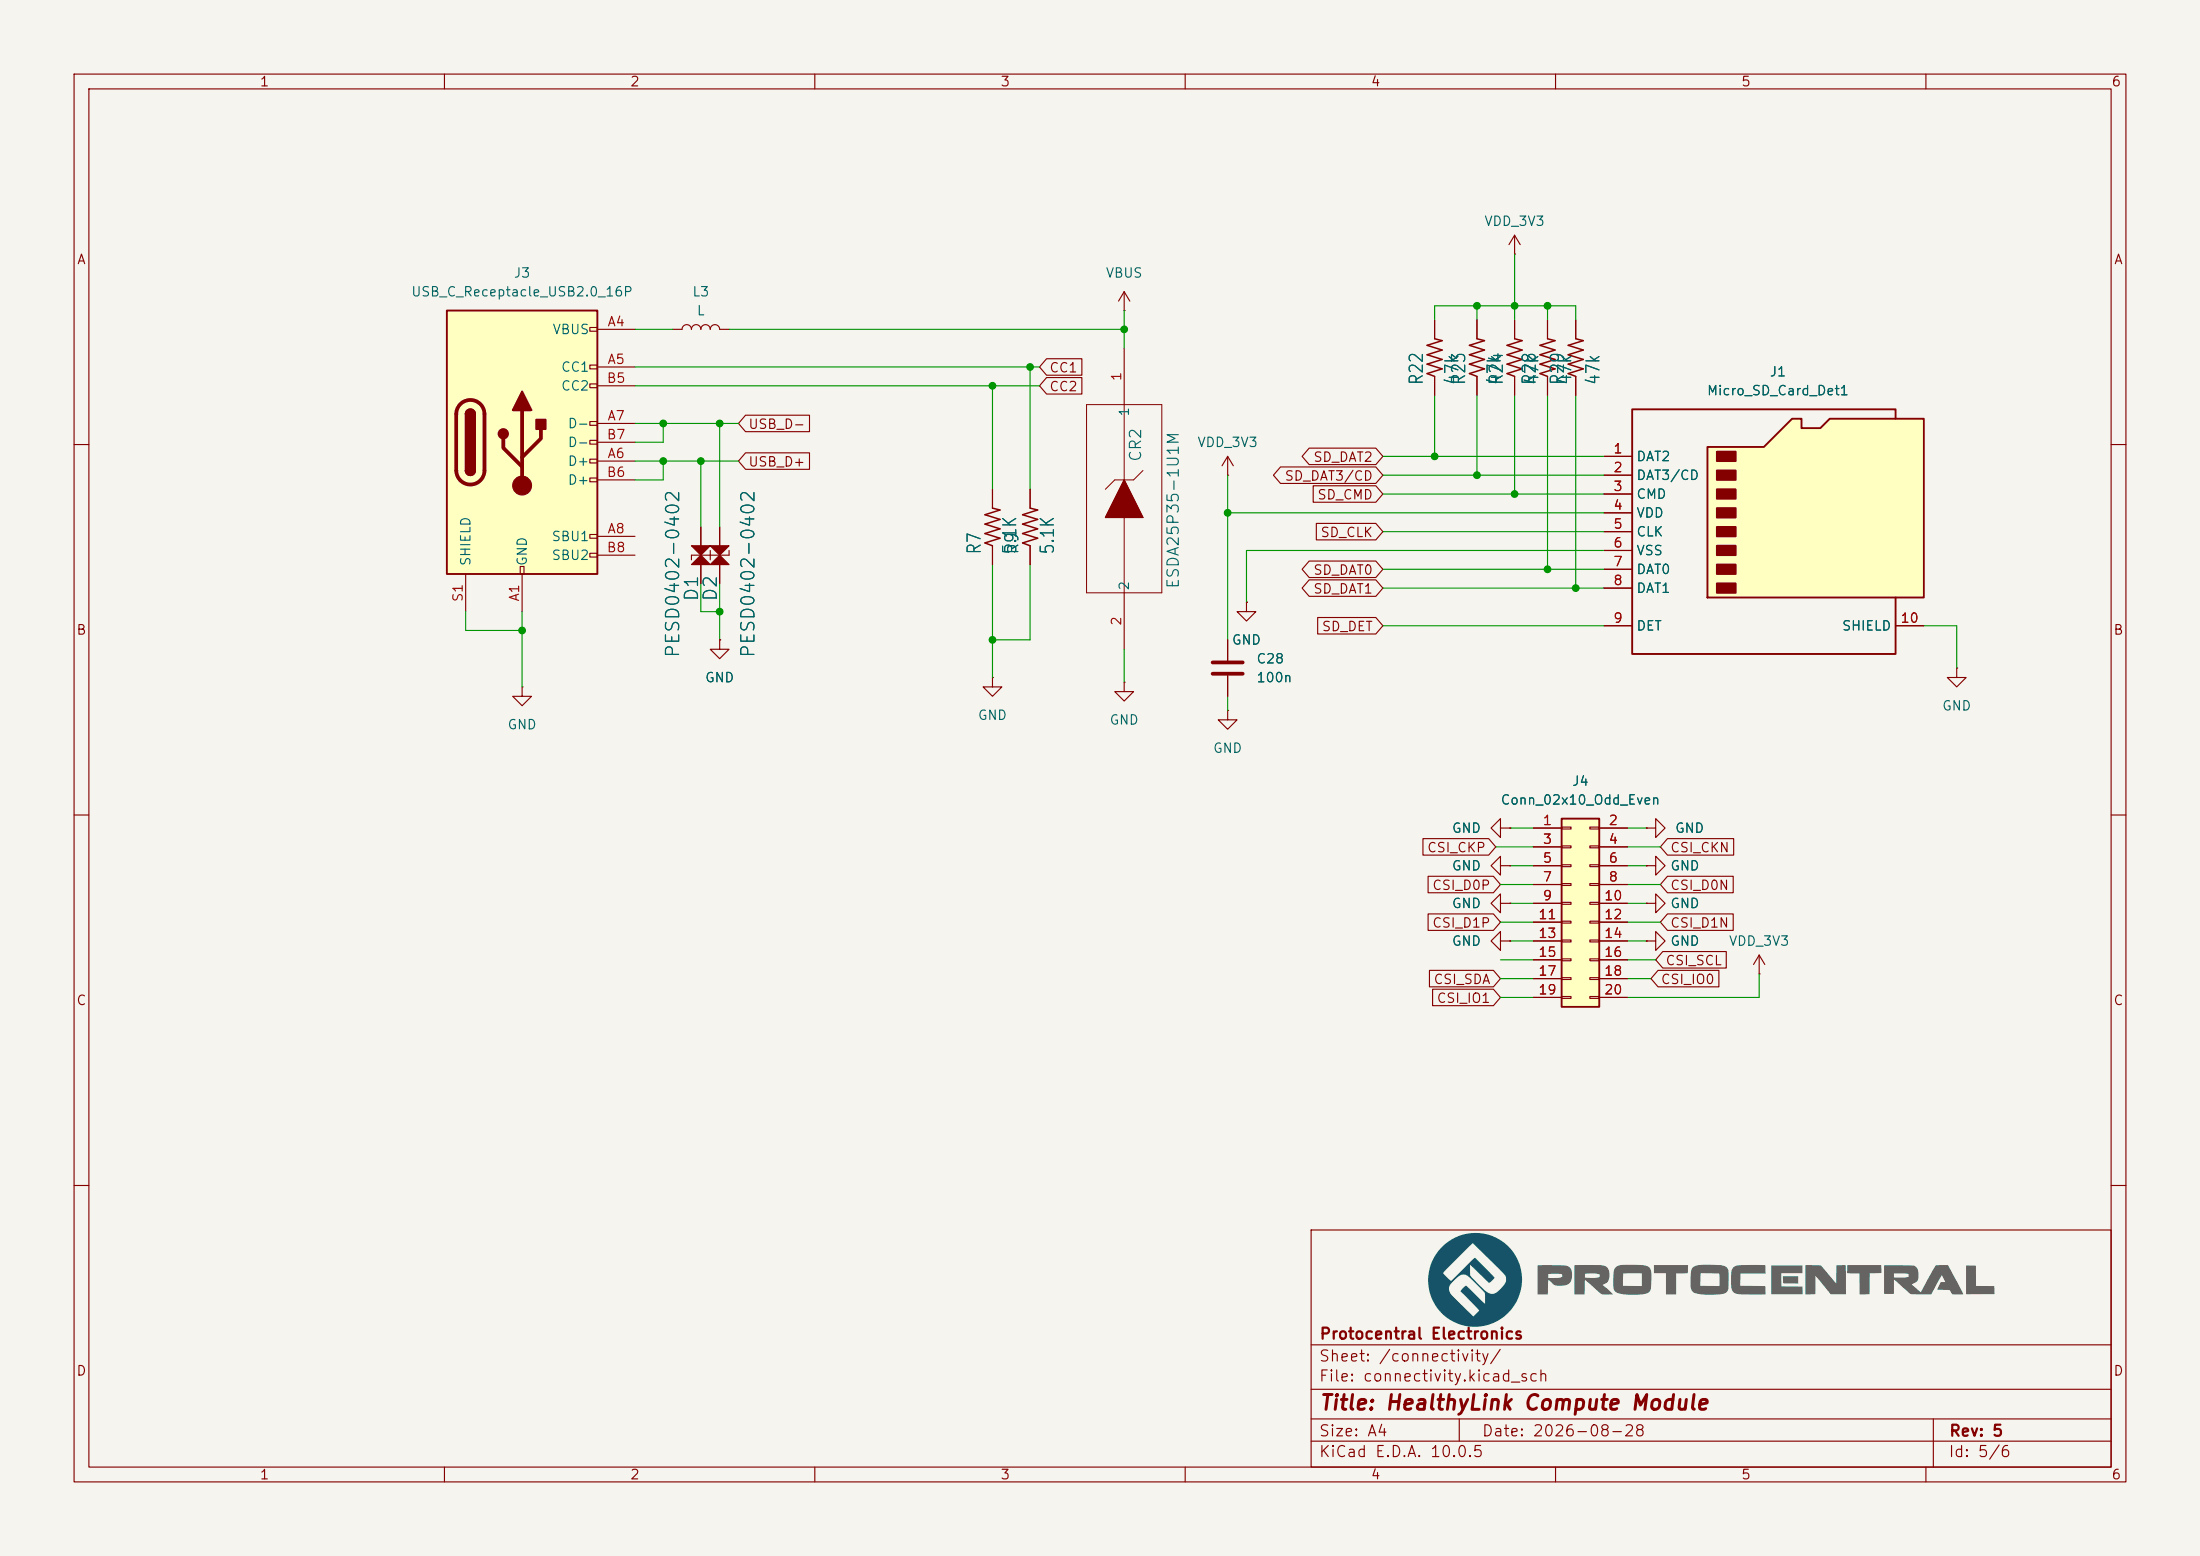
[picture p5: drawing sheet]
<svg xmlns="http://www.w3.org/2000/svg" width="297mm" height="210mm" viewBox="0 0 297 210" stroke-linecap="round" stroke-linejoin="round" font-family="sans-serif">
<path d="M0 0h297v210h-297z" fill="#f5f4ef" stroke="#f5f4ef" stroke-width=".14"/>
<g fill="none" stroke="#840000" stroke-width=".15">
<path d="M10 10h277v190h-277zM12 12h273v186h-273zM60 10v2M110 10v2M160 10v2M210 10v2M260 10v2M10 60h2M285 60h2M10 110h2M285 110h2M10 160h2"/>
<path d="M177 166h108v32h-108zM285 160h2M60 198v2M110 198v2M160 198v2M177 194.5h108M177 191.5h108M177 187.5h108M177 181.5h108M197 191.5v3M210 198v2M260 198v2"/>
<path d="M261 191.5v6.5"/>
</g>
<path d="M230.5 60.3h7.6l3.8-3.8h1.3v1.3h2.5l1.3-1.3h12.7v24.1h-29.2z" fill="#ffffc2"/>
<path d="M255.9 56.5v-1.3h-35.6v33.1h35.6v-7.7M230.5 60.3h7.6l3.8-3.8h1.3v1.3h2.5l1.3-1.3h12.7v24.1h-29.2z" fill="none" stroke="#840000" stroke-width=".25"/>
<g fill="#840000" stroke="#840000" stroke-width=".25">
<path d="M231.8 61h2.5v1.2h-2.5z"/>
<path d="M231.8 63.5h2.5v1.3h-2.5z"/>
<path d="M231.8 66h2.5v1.3h-2.5z"/>
<path d="M231.8 68.6h2.5v1.3h-2.5z"/>
<path d="M231.8 71.1h2.5v1.3h-2.5z"/>
<path d="M231.8 73.7h2.5v1.2h-2.5z"/>
<path d="M231.8 76.2h2.5v1.3h-2.5z"/>
<path d="M231.8 78.7h2.5v1.3h-2.5z"/>
</g>
<g fill="none" stroke="#840000" stroke-width=".15">
<path d="M216.5 61.6h3.8M216.5 64.1h3.8M216.5 66.7h3.8M216.5 69.2h3.8M216.5 71.8h3.8M216.5 74.3h3.8M216.5 76.8h3.8M216.5 79.4h3.8M216.5 84.5h3.8M255.9 84.5h3.8M202.6 116.8v-1.2l-1.3 1.2 1.3 1.3v-1.3h1.2M203.8 116.8h.1"/>
<path d="M222.2 116.8h1.3v-1.2l1.3 1.2-1.3 1.3v-1.3M222.2 116.8h.1"/>
</g>
<path d="M194.6 168.4a6.3 6.3 0 0 1 8.4-.6 6.3 6.3 0 0 1 1.5 8.3 6.3 6.3 0 0 1-8.1 2.4 6.2 6.2 0 0 1-3.5-4.5h2.7a3.5 3.5 0 0 0 1.4 1.8l1.9 1.9 .8-.8-2.5-2.6 .2-.4a.52 .52 0 0 1 .6-.3l2.5 2.3a2.67 2.67 0 0 0-.2-1.5l-1.7-1.8a1.17 1.17 0 0 0-1.9-.1l-.2 .2a1.73 1.73 0 0 0-.9 1.3h-2.7l-.1-1.2 .1-1h1.9l1.1 1.1 3.2-3.2 2.4 2.4a.35 .35 0 0 1 .2 .4l-.7 .7-2.5-2.5v1.2a.79 .79 0 0 0 .5 .8l1.3 1.3a1.32 1.32 0 0 0 2.2 0l.2-.2a1.3 1.3 0 0 0 .5-1.7l-4.4-4.3-4 4h-1.9a6.2 6.2 0 0 1 1.7-3.4z" fill="#165369"/>
<g fill="#656463">
<path d="M207.6 170.8h.8a13.8 13.8 0 0 1 3.3 .1 1.63 1.63 0 0 1-.1 2.5 1.95 1.95 0 0 1-2.4-.5l-.2-.2-.1 2h-1.3v-2.2h2.9a.36 .36 0 0 0 .4-.5l-1.8-.1-.1 .1v.5h-1.4z"/>
<path d="M212.5 170.8l.8-.1a15 15 0 0 1 3.5 .2 1.52 1.52 0 0 1-.1 2.3l-.4 .2 1.5 1.3h-.9a1.32 1.32 0 0 1-1.4-.6l-1.5-1.4-.1 2h-1.4v-2.3l2.6 .1a1.1 1.1 0 0 0 .9-.2v-.1a.45 .45 0 0 0-.6-.3h-1.4v.5h-1.5z"/>
<path d="M218.2 171a3.7 3.7 0 0 1 2.2-.3h.7a2.3 2.3 0 0 1 1.7 .5 6.4 6.4 0 0 1-.1 3.1 3.2 3.2 0 0 1-2.3 .5l-.7-.1a2.15 2.15 0 0 1-1.8-.6l-.1-.6 3.9 .1v-1.7h-2.5l-.1 1.6h-1.3v-1.5a1.25 1.25 0 0 1 .4-1z"/>
<path d="M223.3 170.7h4.6l-.1 1.1-1.5 .1v2.8h-1.4v-2.9h-1.6z"/>
<path d="M228.5 171.1a3.3 3.3 0 0 1 2.2-.4h1.3a1.16 1.16 0 0 1 1.3 .8l.1 .3a5.4 5.4 0 0 1-.3 2.5 4.3 4.3 0 0 1-2.6 .4h-.7a1.47 1.47 0 0 1-1.5-.8l-.1-.4 3.9 .1v-1.7l-2.5-.1-.1 1.7h-1.3l.1-1.7z"/>
<path d="M234.1 171a4.4 4.4 0 0 1 2.2-.3l2 .1 .1 1.1h-3.4l-.1 1.6 3.4 .1 .1 1.1h-.7a13.8 13.8 0 0 1-3.5-.2 1.46 1.46 0 0 1-.5-1.5v-1.1a1.22 1.22 0 0 1 .4-.9z"/>
<path d="M240.7 172.3h2.1v.9h-.3a4 4 0 0 1-1.8-.1z"/>
<path d="M239.1 170.8h4.2v1h-2.8v1.8h2.8l.1 1.1h-4.3z"/>
<path d="M243.7 170.8h1.7a.53 .53 0 0 1 .7 .3l1.8 2.1v-2.4h1.3v3.9h-2l-2.1-2.5v2.5h-1.4z"/>
<path d="M249.4 170.8l4.6-.1v1.1l-1.6 .1v2.8h-1.3l-.1-2.8-1.6-.1z"/>
<path d="M254.4 170.8h3.4a.98 .98 0 0 1 1.2 1.2 1.15 1.15 0 0 1-.9 1.4l1.2 1 2-3.6 1.7-.1 2 4h-1.5l-.2-.4a.34 .34 0 0 0-.4-.2h-1.4l.5-1 .6-.1-.4-.9-1.5 2.6h-2.7l-2.3-2v1.9h-1.3v-2.7h1.3v.5h1.4a.4 .4 0 0 0 .4 0 .4 .4 0 0 0 .2-.4l-.8-.1h-2.5z"/>
<path d="M265.4 170.8h1.4v2.8h2.4l.1 1.1h-3.9z"/>
</g>
<path d="M60.3 41.9h20.3v35.6h-20.3z" fill="#ffffc2"/>
<g fill="none" stroke="#840000" stroke-width=".15">
<path d="M204.5 34.3h.1M204.5 31.8l-.8 1.2M204.5 31.8l.7 1.2M204.5 31.8v2.5M79.6 44.2h1v.5h-1zM79.6 49.3h1v.5h-1zM79.6 51.8h1v.5h-1zM79.6 56.9h1v.5h-1zM79.6 59.4h1v.5h-1zM80.6 44.5h5.1M80.6 49.5h5.1M80.6 57.2h5.1"/>
<path d="M80.6 52.1h5.1M80.6 59.7h5.1M90.8 44.5h1.3a.64 .64 0 0 1 .6-.7 .64 .64 0 0 1 .6 .7 .64 .64 0 0 1 .7-.7 .64 .64 0 0 1 .6 .7 .64 .64 0 0 1 .6-.7 .64 .64 0 0 1 .7 .7 .64 .64 0 0 1 .6-.7 .64 .64 0 0 1 .7 .7h1.2M151.8 47v7.6M193.7 43.2v2.5M193.7 50.8v2.5M199.4 43.2v2.5M199.4 50.8v2.5M204.5 43.2v2.5M204.5 50.8v2.5M212.7 43.2v2.5M212.7 50.8v2.5"/>
<path d="M62.9 77.5v5.1M70.2 76.5h.5v1h-.5zM70.5 77.5v5.1M79.6 62h1v.5h-1zM79.6 64.5h1v.5h-1zM79.6 72.1h1v.5h-1zM79.6 74.7h1v.5h-1zM80.6 62.2h5.1M80.6 72.4h5.1M80.6 64.8h5.1M80.6 74.9h5.1M94.6 71.1v2.6"/>
<path d="M94.6 76.2v2.5M95.9 74.3v1.3M97.2 71.1v2.6M97.2 76.2v2.5M98.4 74.3v.6h-5.1v.7M134 66v2.6M134 73.7v2.5M139.1 66v2.6M139.1 73.7v2.5M70.5 92.7v1.3h1.3l-1.3 1.3-1.3-1.3h1.3M70.5 92.7h.1M97.2 86.4v1.2h1.2l-1.2 1.3-1.3-1.3h1.3"/>
<path d="M97.2 86.4h.1M151.8 80v7.6M165.7 95.9v1.3h1.3l-1.3 1.2-1.2-1.2h1.2M165.7 95.9h.1M165.7 86.4v2.8M165.7 91.2v2.8M168.3 81.3v1.3h1.2l-1.2 1.2-1.3-1.2h1.3M168.3 81.3h.1M264.2 90.2v1.2h1.2l-1.2 1.3-1.3-1.3h1.3M264.2 90.2h.1M222.2 121.9h1.3v-1.2l1.3 1.2-1.3 1.3v-1.3M222.2 121.9h.1"/>
<path d="M222.2 127h1.3v-1.3l1.3 1.3-1.3 1.3v-1.3M222.2 127h.1M237.5 131.4h.1M237.5 128.9l-.8 1.3M237.5 128.9l.8 1.3M237.5 128.9v2.5"/>
</g>
<path d="M60.3 41.9h20.3v35.6h-20.3zM62.9 55.9a.64 .64 0 0 1 .6-.7 .64 .64 0 0 1 .6 .7M62.9 63.5a.64 .64 0 0 0 .6 .6 .64 .64 0 0 0 .6-.6" fill="none" stroke="#840000" stroke-width=".25"/>
<path d="M62.1 54.5a1.9 1.9 0 0 1 2.1-.4 1.9 1.9 0 0 1 1.2 1.8v7.6a1.91 1.91 0 0 1-1.9 1.9 1.91 1.91 0 0 1-1.9-1.9v-7.6a1.9 1.9 0 0 1 .5-1.4zM67.9 59.2v1.3l2.6 2.5M70.5 55.4v10.1M73 57.9v1.3l-2.5 2.5M163.7 90.9h4.1M163.7 89.4h4.1" fill="none" stroke="#840000" stroke-width=".51"/>
<g fill="#840000" stroke="#840000" stroke-width=".25">
<path d="M62.9 55.9h1.2v7.6h-1.2z"/>
<path d="M63 55.4a.64 .64 0 0 1 .7-.1 .64 .64 0 0 1 .4 .6h-1.2z"/>
<path d="M62.9 63.5h1.2a.64 .64 0 0 1-.6 .6 .64 .64 0 0 1-.6-.6z"/>
<path d="M70.5 52.8l1.3 2.6h-2.6z"/>
<path d="M72.4 56.6h1.3v1.3h-1.3z"/>
<circle cx="67.9" cy="58.5" r=".63"/>
</g>
<g fill="#840000" stroke="#840000" stroke-width=".15">
<path d="M93.3 76.2l1.3-1.3 1.3 1.3z"/>
<path d="M93.3 73.7h2.6l-1.3 1.2z"/>
<path d="M95.9 76.2l1.3-1.3 1.2 1.3z"/>
<path d="M95.9 73.7h2.5l-1.2 1.2z"/>
<path d="M151.8 64.8l2.5 5.1h-5.1z"/>
<circle cx="70.5" cy="65.5" r="1.27"/>
</g>
<path d="M193.7 45.7l1 .3-2 .6 2 .6-2 .7 2 .6-2 .6 2 .7-2 .6 1 .4M199.4 45.7l1 .3-2 .6 2 .6-2 .7 2 .6-2 .6 2 .7-2 .6 1 .4M204.5 45.7l1 .3-2 .6 2 .6-2 .7 2 .6-2 .6 2 .7-2 .6 1 .4M212.7 45.7l1 .3-2 .6 2 .6-2 .7 2 .6-2 .6 2 .7-2 .6 1 .4M134 68.6l1 .2-2 .7 2 .6-2 .6 2 .7-2 .6 2 .6-2 .7 1 .4M139.1 68.6l1 .2-2.1 .7 2.1 .6-2.1 .6 2.1 .7-2.1 .6 2.1 .6-2.1 .7 1.1 .4" fill="none" stroke="#840000" stroke-width=".2"/>
<path d="M146.7 54.6h10.1v25.4h-10.1zM151.8 54.6v25.4M151.8 64.8l2.5 5.1h-5.1zM154.3 63.5l-1.3 1.3h-2.5l-1.3 1.2" fill="none" stroke="#840000" stroke-width=".14"/>
<path d="M210.8 110.5h5.1v25.4h-5.1z" fill="#ffffc2"/>
<path d="M210.8 110.5h5.1v25.4h-5.1z" fill="none" stroke="#840000" stroke-width=".25"/>
<g fill="none" stroke="#840000" stroke-width=".15">
<path d="M151.8 39.4l-.8 1.2M151.8 39.4l.7 1.2M151.8 39.4v2.5M100.6 56h8.7v2.3h-8.7l-.9-1.1zM141.3 51h4.8v2.2h-4.8l-1-1.1zM141.3 48.4h4.8v2.2h-4.8l-1-1.1zM151.8 41.9h.1M193.7 43.2v2.5M193.7 50.8v2.5M199.4 43.2v2.5M199.4 50.8v2.5M204.5 43.2v2.5"/>
<path d="M204.5 50.8v2.5M208.9 43.2v2.5M208.9 50.8v2.5M212.7 43.2v2.5M212.7 50.8v2.5M94.6 71.1v2.6M94.6 76.2v2.5M97.2 71.1v2.6M97.2 76.2v2.5M100.6 61.1h8.7v2.2h-8.7l-.9-1.1zM134 66v2.6M134 73.7v2.5"/>
<path d="M139.1 66v2.6M139.1 73.7v2.5M165.7 64.1h.1M165.7 61.6l-.7 1.3M165.7 61.6l.8 1.3M165.7 61.6v2.5M172.9 63h12.8l1 1.1-1 1.1h-12.8l-1-1.1zM176.7 60.5h9l1 1.1-1 1.1h-9l-.9-1.1zM176.7 75.7h9l1 1.1-1 1.1h-9l-.9-1.1zM176.7 78.3h9l1 1.1-1 1.1h-9l-.9-1.1zM177.3 65.6h8.4l1 1.1-1 1.1h-8.4zM177.7 70.6h8l1 1.2-1 1.1h-8z"/>
<path d="M216.5 61.6h3.8M216.5 64.1h3.8M216.5 66.7h3.8M216.5 69.2h3.8M216.5 71.8h3.8M216.5 74.3h3.8M216.5 76.8h3.8M216.5 79.4h3.8M97.2 86.4h.1M134 91.4v1.3h1.3l-1.3 1.3-1.3-1.3h1.3M134 91.4h.1M151.8 92.1v1.2h1.2l-1.2 1.3-1.3-1.3h1.3"/>
<path d="M151.8 92.1h.1M165.7 86.4v2.8M165.7 91.2v2.8M168.3 81.3h.1M177.9 83.3h7.8l1 1.2-1 1.1h-7.8zM216.5 84.5h3.8M255.9 84.5h3.8M192.1 113.2h8.9l.9 1.1-.9 1.1h-8.9zM192.8 118.3h8.8l1 1.1-1 1.1h-8.8zM202.6 111.8v-1.3l-1.3 1.3 1.3 1.2v-1.2h1.2M203.8 111.8h.1M203.8 116.8h.1"/>
<path d="M207 111.8h3.8M207 114.3h3.8M207 116.8h3.8M207 119.4h3.8M210.8 111.6h1.3v.3h-1.3zM210.8 114.2h1.3v.2h-1.3zM210.8 116.7h1.3v.3h-1.3zM210.8 119.3h1.3v.2h-1.3zM214.6 111.6h1.3v.3h-1.3zM214.6 114.2h1.3v.2h-1.3zM214.6 116.7h1.3v.3h-1.3zM214.6 119.3h1.3v.2h-1.3z"/>
<path d="M215.9 111.8h3.8M215.9 114.3h3.8M215.9 116.8h3.8M215.9 119.4h3.8M222.2 111.8h1.3v-1.3l1.3 1.3-1.3 1.2v-1.2M222.2 111.8h.1M222.2 116.8h.1M225.1 113.2h8.9v2.2h-8.9l-.9-1.1zM225.1 118.3h8.9v2.2h-8.9l-.9-1.1zM192.8 123.3h8.8l1 1.2-1 1.1h-8.8zM193 131h8.6l1 1.1-1 1.1h-8.6zM193.4 133.5h8.2l1 1.1-1 1.1h-8.2z"/>
<path d="M202.6 127v-1.3l-1.3 1.3 1.3 1.3v-1.3h1.2M202.6 121.9v-1.2l-1.3 1.2 1.3 1.3v-1.3h1.2M203.8 127h.1M203.8 121.9h.1M207 121.9h3.8M207 124.5h3.8M207 127h3.8M207 129.5h3.8M207 132.1h3.8M207 134.6h3.8M210.8 121.8h1.3v.2h-1.3zM210.8 124.3h1.3v.3h-1.3z"/>
<path d="M210.8 126.9h1.3v.2h-1.3zM210.8 129.4h1.3v.3h-1.3zM210.8 132h1.3v.2h-1.3zM210.8 134.5h1.3v.2h-1.3zM214.6 121.8h1.3v.2h-1.3zM214.6 124.3h1.3v.3h-1.3zM214.6 126.9h1.3v.2h-1.3zM214.6 129.4h1.3v.3h-1.3zM214.6 132h1.3v.2h-1.3zM214.6 134.5h1.3v.2h-1.3zM215.9 121.9h3.8M215.9 124.5h3.8"/>
<path d="M215.9 127h3.8M215.9 129.5h3.8M215.9 132.1h3.8M215.9 134.6h3.8M222.2 127h.1M222.2 121.9h.1M223.8 131h8.3v2.2h-8.3l-.9-1.1zM224.5 128.4h8.5v2.3h-8.5l-1-1.2zM225.1 123.3h8.9v2.3h-8.9l-.9-1.1z"/>
</g>
<path d="M208.9 45.7l1 .3-2 .6 2 .6-2 .7 2 .6-2 .6 2 .7-2 .6 1 .4" fill="none" stroke="#840000" stroke-width=".2"/>
<g fill="none" stroke="#009600" stroke-width=".15">
<path d="M204.5 34.3v8.9M85.7 49.5h54.6M85.7 52.1h54.6M85.7 57.2h14M85.7 44.5h5.1M89.5 57.2v2.5h-3.8M97.2 57.2v13.9M98.4 44.5h53.4M134 52.1v13.9M139.1 49.5v16.5M151.8 41.9v5.1M193.7 43.2v-1.9h19v1.9"/>
<path d="M193.7 53.3v8.3M199.4 41.3v1.9M199.4 53.3v10.8M204.5 53.3v13.4M208.9 41.3v1.9M208.9 53.3v23.5M212.7 53.3v26.1M85.7 62.2h14M89.5 62.2v2.6h-3.8M94.6 62.2v8.9M94.6 78.7v3.9h2.6M97.2 78.7v7.7"/>
<path d="M134 76.2v15.2M139.1 76.2v10.2h-5.1M165.7 64.1v22.3M165.7 69.2h50.8M186.7 61.6h29.8M186.7 64.1h29.8M186.7 76.8h29.8M186.7 71.8h29.8M186.7 79.4h29.8M186.7 66.7h29.8M216.5 74.3h-48.2v7M62.9 82.6v2.5h7.6"/>
<path d="M70.5 82.6v10.1M151.8 87.6v4.5M165.7 94v1.9M186.7 84.5h29.8M259.7 84.5h4.5v5.7M201.9 114.3h5.1M202.6 119.4h4.4M203.8 111.8h3.2M203.8 116.8h3.2M219.7 111.8h2.5M219.7 114.3h4.5M219.7 116.8h2.5"/>
<path d="M219.7 119.4h4.5M202.6 132.1h4.4M202.6 124.5h4.4M202.6 129.5h4.4M202.6 134.6h4.4M203.8 127h3.2M203.8 121.9h3.2M219.7 132.1h3.2M219.7 124.5h4.5M219.7 127h2.5M219.7 121.9h2.5M219.7 129.5h3.8"/>
<path d="M237.5 131.4v3.2h-17.8"/>
</g>
<g fill="#009600" stroke="#009600" stroke-width=".14">
<circle cx="97.2" cy="82.6" r=".46"/>
<circle cx="97.2" cy="57.2" r=".46"/>
<circle cx="89.5" cy="57.2" r=".46"/>
<circle cx="89.5" cy="62.2" r=".46"/>
<circle cx="94.6" cy="62.2" r=".46"/>
<circle cx="70.5" cy="85.1" r=".46"/>
<circle cx="193.7" cy="61.6" r=".46"/>
<circle cx="208.9" cy="41.3" r=".46"/>
<circle cx="165.7" cy="69.2" r=".46"/>
<circle cx="199.4" cy="41.3" r=".46"/>
<circle cx="204.5" cy="41.3" r=".46"/>
<circle cx="204.5" cy="66.7" r=".46"/>
<circle cx="199.4" cy="64.1" r=".46"/>
<circle cx="208.9" cy="76.8" r=".46"/>
<circle cx="212.7" cy="79.4" r=".46"/>
<circle cx="134" cy="52.1" r=".46"/>
<circle cx="139.1" cy="49.5" r=".46"/>
<circle cx="151.8" cy="44.5" r=".46"/>
<circle cx="134" cy="86.4" r=".46"/>
</g>
<text font-size="2" fill="#840000" x="178" y="190.8">Title: HealthyLink Compute Module</text>
<g font-size="1.8" fill="#006464">
<text x="192.6" y="52.1" transform="rotate(-90 192.6 52.1)">R22</text>
<text x="197.4" y="52.1" transform="rotate(-90 197.4 52.1)">47k</text>
<text x="198.3" y="52.1" transform="rotate(-90 198.3 52.1)">R23</text>
<text x="203.1" y="52.1" transform="rotate(-90 203.1 52.1)">47k</text>
<text x="203.4" y="52.1" transform="rotate(-90 203.4 52.1)">R24</text>
<text x="207.8" y="52.1" transform="rotate(-90 207.8 52.1)">R28</text>
<text x="208.2" y="52.1" transform="rotate(-90 208.2 52.1)">47k</text>
<text x="211.6" y="52.1" transform="rotate(-90 211.6 52.1)">R29</text>
<text x="212.6" y="52.1" transform="rotate(-90 212.6 52.1)">47k</text>
<text x="216.4" y="52.1" transform="rotate(-90 216.4 52.1)">47k</text>
<text x="132.9" y="74.9" transform="rotate(-90 132.9 74.9)">R7</text>
<text x="137.7" y="74.9" transform="rotate(-90 137.7 74.9)">5.1K</text>
<text x="137.9" y="74.9" transform="rotate(-90 137.9 74.9)">R9</text>
<text x="142.7" y="74.9" transform="rotate(-90 142.7 74.9)">5.1K</text>
<text x="94.7" y="81.3" transform="rotate(-90 94.7 81.3)">D1</text>
<text x="97.2" y="81.3" transform="rotate(-90 97.2 81.3)">D2</text>
<text x="92.2" y="88.9" transform="rotate(-90 92.2 88.9)">PESD0402-0402</text>
<text x="102.3" y="88.9" transform="rotate(-90 102.3 88.9)">PESD0402-0402</text>
</g>
<g font-size="1.5" fill="#006464">
<text x="154.4" y="62.4" transform="rotate(-90 154.4 62.4)">CR2</text>
<text x="159.5" y="79.6" transform="rotate(-90 159.5 79.6)">ESDA25P35-1U1M</text>
</g>
<g font-size="1.5" fill="#840000">
<text x="178" y="184.1">Sheet: /connectivity/</text>
<text x="178" y="181.1">Protocentral Electronics</text>
<text x="178" y="186.8">File: connectivity.kicad_sch</text>
<text x="178" y="197">KiCad E.D.A. 10.0.5</text>
<text x="178" y="194.2">Size: A4</text>
<text x="200" y="194.2">Date: 2026-08-28</text>
<text x="263" y="197">Id: 5/6</text>
<text x="263" y="194.2">Rev: 5</text>
</g>
<g font-size="1.3" fill="#840000">
<text x="35" y="12">1</text>
<text x="85" y="12">2</text>
<text x="135" y="12">3</text>
<text x="185" y="12">4</text>
<text x="235" y="12">5</text>
<text x="285" y="12">6</text>
<text x="10.3" y="36">A</text>
<text x="285.3" y="36">A</text>
<text x="141.6" y="53.1">CC2</text>
<text x="141.6" y="50.6">CC1</text>
<text x="100.9" y="58.2">USB_D-</text>
<text x="100.9" y="63.3">USB_D+</text>
<text x="173.3" y="65.2">SD_DAT3/CD</text>
<text x="177.2" y="62.6">SD_DAT2</text>
<text x="177.8" y="67.7">SD_CMD</text>
<text x="177.2" y="77.9">SD_DAT0</text>
<text x="178.2" y="72.8">SD_CLK</text>
<text x="177.2" y="80.4">SD_DAT1</text>
<text x="10.2" y="86">B</text>
<text x="178.4" y="85.5">SD_DET</text>
<text x="285.2" y="86">B</text>
<text x="192.6" y="115.4">CSI_CKP</text>
<text x="225.4" y="115.4">CSI_CKN</text>
<text x="193.3" y="120.4">CSI_D0P</text>
<text x="193.3" y="125.5">CSI_D1P</text>
<text x="225.4" y="125.5">CSI_D1N</text>
<text x="225.4" y="120.4">CSI_D0N</text>
<text x="224.8" y="130.6">CSI_SCL</text>
<text x="10.2" y="136">C</text>
<text x="193.4" y="133.1">CSI_SDA</text>
<text x="193.9" y="135.7">CSI_IO1</text>
<text x="224.1" y="133.1">CSI_IO0</text>
<text x="285.2" y="136">C</text>
<text x="10.2" y="186">D</text>
<text x="285.2" y="186">D</text>
<text x="35" y="200">1</text>
<text x="85" y="200">2</text>
<text x="135" y="200">3</text>
<text x="185" y="200">4</text>
<text x="235" y="200">5</text>
<text x="285" y="200">6</text>
</g>
<g font-size="1.3" fill="#006464">
<text x="200.3" y="30.8">VDD_3V3</text>
<text x="55.4" y="40.3">USB_C_Receptacle_USB2.0_16P</text>
<text x="69.3" y="37.8">J3</text>
<text x="93.4" y="40.3">L3</text>
<text x="149.2" y="37.8">VBUS</text>
<text x="74.5" y="45.4">VBUS</text>
<text x="94" y="42.9">L</text>
<text x="75.7" y="50.5">CC1</text>
<text x="75.7" y="53">CC2</text>
<text x="230.3" y="53.7">Micro_SD_Card_Det1</text>
<text x="238.8" y="51.1">J1</text>
<text x="76.6" y="58.1">D-</text>
<text x="152.7" y="56.3" transform="rotate(-90 152.7 56.3)">1</text>
<text x="76.6" y="63.2">D+</text>
<text x="76.6" y="65.7">D+</text>
<text x="76.6" y="60.7">D-</text>
<text x="161.6" y="60.7">VDD_3V3</text>
<text x="220.8" y="62.6">DAT2</text>
<text x="220.8" y="65.1">DAT3/CD</text>
<text x="220.8" y="67.6">CMD</text>
<text x="220.8" y="70.2">VDD</text>
<text x="63.8" y="76.5" transform="rotate(-90 63.8 76.5)">SHIELD</text>
<text x="71.4" y="76.5" transform="rotate(-90 71.4 76.5)">GND</text>
<text x="74.4" y="73.4">SBU1</text>
<text x="74.4" y="75.9">SBU2</text>
<text x="220.8" y="72.7">CLK</text>
<text x="220.8" y="75.3">VSS</text>
<text x="220.8" y="77.8">DAT0</text>
<text x="152.7" y="79.8" transform="rotate(-90 152.7 79.8)">2</text>
<text x="220.8" y="80.3">DAT1</text>
<text x="166.2" y="87.3">GND</text>
<text x="169.5" y="89.9">C28</text>
<text x="220.8" y="85.4">DET</text>
<text x="248.6" y="85.4">SHIELD</text>
<text x="95.1" y="92.4">GND</text>
<text x="169.5" y="92.4">100n</text>
<text x="68.4" y="98.8">GND</text>
<text x="131.9" y="97.5">GND</text>
<text x="149.7" y="98.1">GND</text>
<text x="163.7" y="101.9">GND</text>
<text x="262.1" y="96.2">GND</text>
<text x="212.1" y="106.4">J4</text>
<text x="195.9" y="112.7">GND</text>
<text x="202.5" y="108.9">Conn_02x10_Odd_Even</text>
<text x="226" y="112.7">GND</text>
<text x="195.9" y="117.8">GND</text>
<text x="225.4" y="117.8">GND</text>
<text x="195.9" y="122.9">GND</text>
<text x="225.4" y="122.9">GND</text>
<text x="195.9" y="128">GND</text>
<text x="225.4" y="128">GND</text>
<text x="233.3" y="128">VDD_3V3</text>
</g>
<g font-size="1.3" fill="#a90000">
<text x="81.9" y="44.4">A4</text>
<text x="81.8" y="52">B5</text>
<text x="81.9" y="49.4">A5</text>
<text x="151.7" y="51.5" transform="rotate(-90 151.7 51.5)">1</text>
<text x="81.8" y="59.6">B7</text>
<text x="81.9" y="57.1">A7</text>
<text x="81.8" y="64.7">B6</text>
<text x="81.9" y="62.1">A6</text>
<text x="217.7" y="61.5">1</text>
<text x="217.7" y="64.1">2</text>
<text x="217.7" y="66.6">3</text>
<text x="217.7" y="69.1">4</text>
<text x="217.7" y="71.7">5</text>
<text x="81.8" y="74.8">B8</text>
<text x="81.9" y="72.3">A8</text>
<text x="217.7" y="74.2">6</text>
<text x="217.7" y="76.8">7</text>
<text x="62.8" y="81.3" transform="rotate(-90 62.8 81.3)">S1</text>
<text x="70.4" y="81.3" transform="rotate(-90 70.4 81.3)">A1</text>
<text x="217.7" y="79.3">8</text>
<text x="151.7" y="84.6" transform="rotate(-90 151.7 84.6)">2</text>
<text x="217.7" y="84.4">9</text>
<text x="256.5" y="84.4">10</text>
<text x="208.2" y="111.7">1</text>
<text x="217.1" y="111.7">2</text>
<text x="208.2" y="114.2">3</text>
<text x="208.2" y="116.8">5</text>
<text x="208.2" y="119.3">7</text>
<text x="217.1" y="114.2">4</text>
<text x="217.1" y="116.8">6</text>
<text x="217.1" y="119.3">8</text>
<text x="207.6" y="124.4">11</text>
<text x="208.2" y="121.8">9</text>
<text x="216.5" y="121.8">10</text>
<text x="216.5" y="124.4">12</text>
<text x="207.6" y="126.9">13</text>
<text x="207.6" y="129.5">15</text>
<text x="207.6" y="132">17</text>
<text x="216.5" y="126.9">14</text>
<text x="216.5" y="129.5">16</text>
<text x="216.5" y="132">18</text>
<text x="207.6" y="134.5">19</text>
<text x="216.5" y="134.5">20</text>
</g>
</svg>
